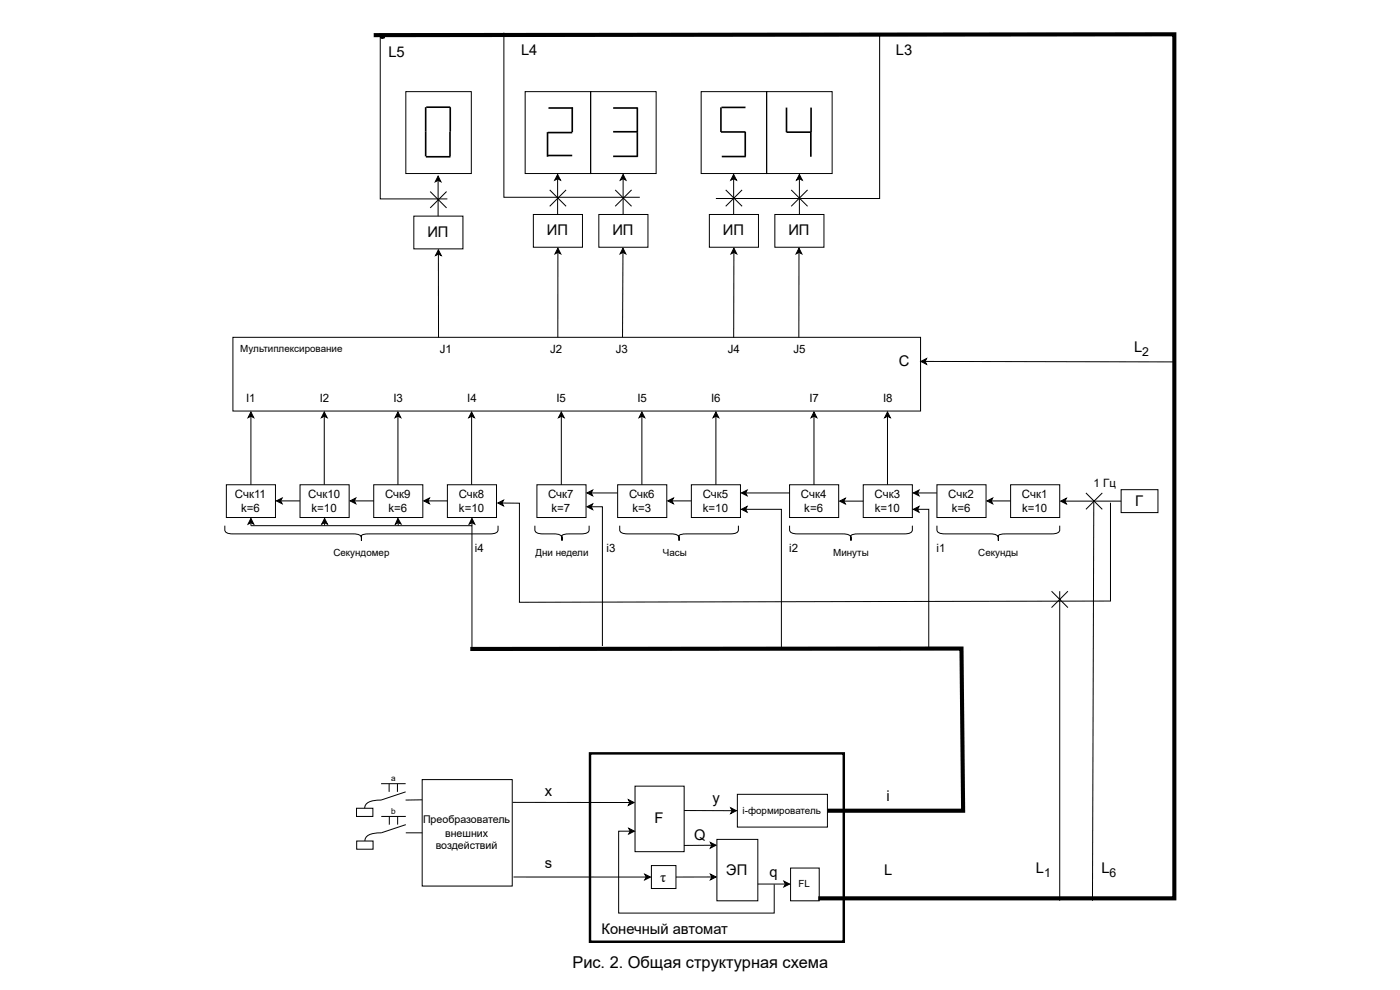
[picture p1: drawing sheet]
<svg xmlns="http://www.w3.org/2000/svg" width="420mm" height="297mm" viewBox="0 0 420 297" stroke-linecap="round" stroke-linejoin="round" font-family="sans-serif">
<path d="M230.1 27.5h19.7v24.6h-19.7zM190.6 235.9h14.7v19.6h-14.7z" fill="none" stroke="#000" stroke-width=".3"/>
<path d="M177.1 226h76.2v56.5h-76.2z" fill="none" stroke="#000" stroke-width=".74" stroke-linecap="butt"/>
<path d="M126.7 233.9h27v31.9h-27z" fill="#fff"/>
<path d="M126.7 240h-5M126.7 233.9h27v31.9h-27zM121.8 249.9h4.9" fill="none" stroke="#000" stroke-width=".3"/>
<path d="M107 242.5h4.9v2.4h-4.9z" fill="#fff"/>
<path d="M107 242.5h4.9v2.4h-4.9z" fill="none" stroke="#000" stroke-width=".3"/>
<path d="M107.1 252.3h4.9v2.5h-4.9z" fill="#fff"/>
<path d="M114.4 235.1h7.3M116.8 235.1v2.5M119.3 235.1v2.5M121.7 237.6l-7.3 2.4-1.2 .1a3.2 3.2 0 0 0-3.7 2.4M107.1 252.3h4.9v2.5h-4.9zM114.4 244.9h7.4M116.8 244.9v2.5M119.3 244.9v2.5M121.8 247.4l-7.4 2.5h-1.1a3.2 3.2 0 0 0-3.8 2.4" fill="none" stroke="#000" stroke-width=".3"/>
<path d="M221.3 238.3h27v9.8h-27z" fill="#fff"/>
<path d="M221.3 238.3h27v9.8h-27z" fill="none" stroke="#000" stroke-width=".3"/>
<path d="M237.3 260.4h8.6v9.9h-8.6z" fill="#fff"/>
<path d="M237.3 260.4h8.6v9.9h-8.6z" fill="none" stroke="#000" stroke-width=".3"/>
<path d="M67.9 145.4h14.8v9.9h-14.8z" fill="#fff"/>
<path d="M67.9 145.4h14.8v9.9h-14.8z" fill="none" stroke="#000" stroke-width=".3"/>
<path d="M90.1 145.4h14.7v9.9h-14.7z" fill="#fff"/>
<path d="M90.1 145.4h14.7v9.9h-14.7z" fill="none" stroke="#000" stroke-width=".3"/>
<path d="M112.2 145.4h14.7v9.9h-14.7z" fill="#fff"/>
<path d="M112.2 145.4h14.7v9.9h-14.7z" fill="none" stroke="#000" stroke-width=".3"/>
<path d="M134.3 145.4h14.7v9.9h-14.7z" fill="#fff"/>
<path d="M134.3 145.4h14.7v9.9h-14.7z" fill="none" stroke="#000" stroke-width=".3"/>
<path d="M161.2 145.4h14.7v9.9h-14.7z" fill="#fff"/>
<path d="M161.2 145.4h14.7v9.9h-14.7z" fill="none" stroke="#000" stroke-width=".3"/>
<path d="M185.4 145.4h14.7v9.9h-14.7z" fill="#fff"/>
<path d="M185.4 145.4h14.7v9.9h-14.7z" fill="none" stroke="#000" stroke-width=".3"/>
<path d="M207.5 145.4h14.7v9.9h-14.7z" fill="#fff"/>
<path d="M207.5 145.4h14.7v9.9h-14.7z" fill="none" stroke="#000" stroke-width=".3"/>
<path d="M237 145.4h14.7v9.9h-14.7z" fill="#fff"/>
<path d="M237 145.4h14.7v9.9h-14.7z" fill="none" stroke="#000" stroke-width=".3"/>
<path d="M259.1 145.4h14.7v9.9h-14.7z" fill="#fff"/>
<path d="M160.5 157.7v1.2a1.88 1.88 0 0 0 2.5 1.3h4a1.52 1.52 0 0 1 1.7 2v-.3a1.18 1.18 0 0 1 .3-1.5l1.4-.2 4.7-.1a1.55 1.55 0 0 0 1.7-1.2v-1.2M176.2 147.9l1.7-.9-.4 .9 .4 .8zM177.5 147.9h7.9M186 157.7v1.2a1.88 1.88 0 0 0 2.5 1.3h13.6a1.52 1.52 0 0 1 1.7 2v-.3a1.18 1.18 0 0 1 .3-1.5l2.2-.2 13.6-.1a1.55 1.55 0 0 0 1.7-1.2v-1.2M200.4 150.3l1.7-.9-.4 .9 .4 .8zM201.7 150.3h5.8M222.5 147.9l1.7-.9-.4 .9 .4 .8zM223.8 147.9h13.2M237 157.7v1.2a1.88 1.88 0 0 0 2.4 1.3h14.3a1.52 1.52 0 0 1 1.7 2v-.3a1.18 1.18 0 0 1 .3-1.5l2.2-.2 14.2-.1a1.55 1.55 0 0 0 1.7-1.2v-1.2M252 150.3l1.7-.8-.4 .8 .4 .9zM253.3 150.3h5.8M259.1 145.4h14.7v9.9h-14.7z" fill="none" stroke="#000" stroke-width=".3"/>
<path d="M176.2 147.9l1.7-.9-.4 .9 .4 .8zM200.4 150.3l1.7-.9-.4 .9 .4 .8zM222.5 147.9l1.7-.9-.4 .9 .4 .8zM252 150.3l1.7-.8-.4 .8 .4 .9z" fill="#000"/>
<path d="M336.5 146.9h11.1v6.9h-11.1z" fill="#fff"/>
<g fill="none" stroke="#000" stroke-width=".3">
<path d="M67.5 157.7v1.2a1.88 1.88 0 0 0 2.4 1.3h36.9a1.52 1.52 0 0 1 1.7 2v-.3a1.18 1.18 0 0 1 .3-1.5l2.1-.2 36.9-.1a1.55 1.55 0 0 0 1.7-1.2v-1.2M75.3 155.5l.9 1.8-.9-.5-.9 .5zM75.3 156.8v.9h66.4v36.9M83 150.3l1.7-.9-.5 .9 .5 .8zM84.2 150.3h5.9M97.4 155.5l.9 1.8-.9-.5-.8 .5zM97.4 156.8v.9M105.1 150.3l1.7-.9-.4 .9 .4 .8zM106.4 150.3h5.8M119.4 155.5l1 1.7-.9-.4-.8 .5zM119.5 156.8v.9M127.2 150.3l1.7-.9-.4 .9 .4 .8z"/>
<path d="M128.5 150.3h5.8M141.7 155.5l.8 1.8-.8-.5-.9 .5zM141.7 156.8v.9M149.4 150.9l1.7-.8-.4 .8 .4 .9zM176.2 152l1.7-.8-.4 .8 .4 .9zM177.5 152h3.3v41.8M222.5 152.8l1.7-.9-.4 .9 .4 .9zM223.8 152.8h10.7v41.8M274.1 152.8l1.7-.9-.4 .9 .4 .9zM275.4 152.8h3.4v41.8M318.3 150.3l1.8-.8-.5 .8 .5 .9zM319.6 150.3h16.9"/>
<path d="M333.3 150.8v29.5l-177.4 .4v-29.7l-5.2-.1M336.5 146.9h11.1v6.9h-11.1z"/>
</g>
<path d="M75.3 155.5l.9 1.8-.9-.5-.9 .5zM83 150.3l1.7-.9-.5 .9 .5 .8zM97.4 155.5l.9 1.8-.9-.5-.8 .5zM105.1 150.3l1.7-.9-.4 .9 .4 .8zM119.4 155.5l1 1.7-.9-.4-.8 .5zM127.2 150.3l1.7-.9-.4 .9 .4 .8zM141.7 155.5l.8 1.8-.8-.5-.9 .5zM149.4 150.9l1.7-.8-.4 .8 .4 .9zM176.2 152l1.7-.8-.4 .8 .4 .9zM222.5 152.8l1.7-.9-.4 .9 .4 .9zM274.1 152.8l1.7-.9-.4 .9 .4 .9zM318.3 150.3l1.8-.8-.5 .8 .5 .9z" fill="#000"/>
<path d="M141.2 194.7l147.4-.1 .5 48.6h-40.8" fill="none" stroke="#000" stroke-width="1.2" stroke-linecap="butt"/>
<path d="M69.9 101.2h206.4v22.1h-206.4z" fill="#fff"/>
<path d="M69.9 101.2h206.4v22.1h-206.4z" fill="none" stroke="#000" stroke-width=".3"/>
<path d="M281.2 145.4h14.8v9.9h-14.8z" fill="#fff"/>
<path d="M281.2 145.4h14.8v9.9h-14.8z" fill="none" stroke="#000" stroke-width=".3"/>
<path d="M303.3 145.4h14.8v9.9h-14.8z" fill="#fff"/>
<path d="M276.4 108.4l1.7-.8-.4 .8 .4 .9zM277.7 108.4l74.8 .2M274.1 147.9l1.7-.9-.4 .9 .4 .8zM275.4 147.9h5.8M281.2 157.7v1.2a1.88 1.88 0 0 0 2.5 1.3h14.2a1.52 1.52 0 0 1 1.7 2v-.3a1.18 1.18 0 0 1 .3-1.5l2.2-.2 14.3-.1a1.55 1.55 0 0 0 1.7-1.2v-1.2M296.2 150.3l1.8-.9-.5 .9 .5 .8zM297.5 150.3h5.8M303.3 145.4h14.8v9.9h-14.8zM318.1 177.4v92.9" fill="none" stroke="#000" stroke-width=".3"/>
<path d="M276.4 108.4l1.7-.8-.4 .8 .4 .9zM274.1 147.9l1.7-.9-.4 .9 .4 .8zM296.2 150.3l1.8-.9-.5 .9 .5 .8z" fill="#000"/>
<path d="M112.2 10.5l240.3-.2v259.2h-106.9" fill="none" stroke="#000" stroke-width="1.2" stroke-linecap="butt"/>
<path d="M315.6 177.4l4.9 4.9zM315.6 182.3l4.9-4.9z" fill="#fff"/>
<path d="M157.6 27.5h19.7v24.6h-19.7zM177.3 27.5h19.6v24.6h-19.6zM210.4 27.5h19.7v24.6h-19.7zM315.6 177.4l4.9 4.9M320.5 177.4l-4.9 4.9" fill="none" stroke="#000" stroke-width=".3"/>
<path d="M216.4 32.2v7.4h7.4M216.6 32.2h7.2M223.7 39.6v7.4M236.1 32.3v7.4h7.3v-7.4M243.4 39.7v7.3M216.6 47h7.2" fill="none" stroke="#000" stroke-width=".49"/>
<path d="M160.1 64.3h14.7v9.9h-14.7z" fill="#fff"/>
<path d="M160.1 64.3h14.7v9.9h-14.7z" fill="none" stroke="#000" stroke-width=".3"/>
<path d="M179.7 64.3h14.8v9.9h-14.8z" fill="#fff"/>
<path d="M179.7 64.3h14.8v9.9h-14.8z" fill="none" stroke="#000" stroke-width=".3"/>
<path d="M212.9 64.3h14.7v9.9h-14.7z" fill="#fff"/>
<path d="M212.9 64.3h14.7v9.9h-14.7z" fill="none" stroke="#000" stroke-width=".3"/>
<path d="M232.6 64.3h14.7v9.9h-14.7z" fill="#fff"/>
<path d="M151.2 9.8v49.4h40.8M167.4 52.3l.8 1.8-.8-.5-.9 .5zM167.4 53.6v10.7M187 52.3l.9 1.8-.9-.5-.8 .5zM187 53.6v10.7M220.2 52.3l.9 1.8-.9-.5-.9 .5zM220.2 53.6v10.7M239.9 52.3l.9 1.8-.9-.5-.8 .5zM239.9 53.6v10.7M232.6 64.3h14.7v9.9h-14.7z" fill="none" stroke="#000" stroke-width=".3"/>
<path d="M167.4 52.3l.8 1.8-.8-.5-.9 .5zM187 52.3l.9 1.8-.9-.5-.8 .5zM220.2 52.3l.9 1.8-.9-.5-.9 .5zM239.9 52.3l.9 1.8-.9-.5-.8 .5z" fill="#000"/>
<path d="M184.7 57l4.9 4.9zM184.7 61.9l4.9-4.9z" fill="#fff"/>
<path d="M184.7 57l4.9 4.9M189.6 57l-4.9 4.9" fill="none" stroke="#000" stroke-width=".3"/>
<path d="M165 57l4.9 4.9zM169.9 57l-4.9 4.9z" fill="#fff"/>
<path d="M264 10.9v-1v49.7h-49.1M165 57l4.9 4.9M169.9 57l-4.9 4.9" fill="none" stroke="#000" stroke-width=".3"/>
<path d="M237.5 57l4.9 4.9zM237.5 61.9l4.9-4.9z" fill="#fff"/>
<path d="M237.5 57l4.9 4.9M242.4 57l-4.9 4.9" fill="none" stroke="#000" stroke-width=".3"/>
<path d="M217.8 57l4.9 4.9zM217.8 61.9l4.9-4.9z" fill="#fff"/>
<g fill="none" stroke="#000" stroke-width=".3">
<path d="M121.8 27.5h19.7v24.6h-19.7zM217.8 57l4.9 4.9M222.7 57l-4.9 4.9M167.4 75.7v25.5M167.5 74.5l.8 1.7-.9-.5-.8 .5zM187 75.7l-.2 25.5M187 74.5l.8 1.7-.8-.5-.9 .5zM220.3 75.7l-.1 25.6M220.3 74.5l.8 1.7-.8-.5-.9 .5zM239.8 75.7v25.5M239.8 74.5l.9 1.7-.9-.5-.9 .5zM75.3 123.6l.9 1.7-.9-.4-.9 .4z"/>
<path d="M75.3 124.9v20.5M97.3 123.6l.9 1.7-.9-.4-.8 .4zM97.3 124.9v20.5M119.4 123.6l.9 1.7-.9-.4-.8 .4zM119.4 124.9v20.5M141.6 123.6l.8 1.7-.8-.4-.9 .4zM141.6 124.9v20.5M168.5 123.6l.8 1.7-.8-.4-.9 .4zM168.5 124.9v20.5M192.7 123.6l.8 1.7-.8-.4-.9 .4zM192.7 124.9v20.5M214.9 123.6l.8 1.7-.8-.4-.9 .4z"/>
<path d="M214.9 124.9v20.5M244.3 123.6l.9 1.7-.9-.4-.9 .4zM244.3 124.9v20.5M266.4 123.6l.8 1.7-.8-.4-.9 .4zM266.4 124.9v20.5"/>
</g>
<g fill="#000">
<path d="M167.5 74.5l.8 1.7-.9-.5-.8 .5zM187 74.5l.8 1.7-.8-.5-.9 .5zM220.3 74.5l.8 1.7-.8-.5-.9 .5zM239.8 74.5l.9 1.7-.9-.5-.9 .5zM75.3 123.6l.9 1.7-.9-.4-.9 .4zM97.3 123.6l.9 1.7-.9-.4-.8 .4zM119.4 123.6l.9 1.7-.9-.4-.8 .4zM141.6 123.6l.8 1.7-.8-.4-.9 .4zM168.5 123.6l.8 1.7-.8-.4-.9 .4zM192.7 123.6l.8 1.7-.8-.4-.9 .4zM214.9 123.6l.8 1.7-.8-.4-.9 .4zM244.3 123.6l.9 1.7-.9-.4-.9 .4z"/>
<path d="M266.4 123.6l.8 1.7-.8-.4-.9 .4z"/>
</g>
<path d="M127.8 32.2v14.7M127.9 32.2h7.2v7.3M135.1 39.5v7.4M127.8 47h7.4" fill="none" stroke="#000" stroke-width=".49"/>
<path d="M124.2 64.8h14.7v9.9h-14.7z" fill="#fff"/>
<path d="M131.5 52.8l.9 1.7-.9-.4-.9 .4zM131.5 54.1v10.7M124.2 64.8h14.7v9.9h-14.7z" fill="none" stroke="#000" stroke-width=".3"/>
<path d="M131.5 52.8l.9 1.7-.9-.4-.9 .4z" fill="#000"/>
<path d="M129.1 57.5l4.9 4.9zM129.1 62.4l4.9-4.9z" fill="#fff"/>
<g fill="none" stroke="#000" stroke-width=".3">
<path d="M114.1 10.3v49.4h20.2M129.1 57.5l4.9 4.9M134 57.5l-4.9 4.9M131.6 74.9l.8 1.8-.8-.5-.9 .5zM131.6 76.2v25.1M188.6 239.9l1.7 .9-1.7 .8 .4-.8zM153.9 240.7l35.1 .1M188.7 248.5l1.7 .9-1.7 .8 .4-.8zM189.1 249.4h-3.4v24.5h46.7v-8.6M205.3 243.2h14.4M213.2 252.7l1.7 .9-1.7 .8 .4-.8zM213.6 253.6h-8.3"/>
<path d="M215.2 251.8h12.3v18.5h-12.3zM219.3 242.4l1.7 .8-1.7 .9 .4-.9zM227.5 265.2h8.2M235.3 264.4l1.7 .8-1.7 .9 .4-.9z"/>
</g>
<path d="M131.6 74.9l.8 1.8-.8-.5-.9 .5zM188.6 239.9l1.7 .9-1.7 .8 .4-.8zM188.7 248.5l1.7 .9-1.7 .8 .4-.8zM213.2 252.7l1.7 .9-1.7 .8 .4-.8zM219.3 242.4l1.7 .8-1.7 .9 .4-.9zM235.3 264.4l1.7 .8-1.7 .9 .4-.9z" fill="#000"/>
<path d="M191.3 32.3v14.7" fill="none" stroke="#000" stroke-width=".49"/>
<path d="M195.5 259.7h7.4v6.9h-7.4z" fill="#fff"/>
<path d="M114.1 10.3l1.3 .3-.9 .1 .8 .1-.8-.1 .7 .2-1 .3 1.1 .1-.3 .1a.57 .57 0 0 1-.6-.1 .57 .57 0 0 1-.1-.7 .64 .64 0 0 0 .3 .7 .64 .64 0 0 0 .7 0l-1.1-.1 .9-.2-.6-.3 .8 .1-.9-.1 1-.1-1.3-.2h1.6zM328.3 150.6l-.4 119.7M195.5 259.7h7.4v6.9h-7.4zM154.1 263.1h39.9M193.5 262.3l1.7 .8-1.7 .9 .5-.9zM213.2 262.2l1.7 .9-1.7 .9 .4-.9zM213.6 263.1h-10.7" fill="none" stroke="#000" stroke-width=".3"/>
<path d="M114.1 10.3l1.3 .3-.9 .1 .8 .1-.8-.1 .7 .2-1 .3 1.1 .1-.3 .1a.57 .57 0 0 1-.6-.1 .57 .57 0 0 1-.1-.7 .64 .64 0 0 0 .3 .7 .64 .64 0 0 0 .7 0l-1.1-.1 .9-.2-.6-.3 .8 .1-.9-.1 1-.1-1.3-.2h1.6zM193.5 262.3l1.7 .8-1.7 .9 .5-.9zM213.2 262.2l1.7 .9-1.7 .9 .4-.9z" fill="#000"/>
<path d="M164.3 39.7v7.3M164.4 39.8h7.4M164.6 32.4h7.4M171.8 32.3v7.4M184 32.4h7.4M184 39.5h7.4M164.4 46.7h7.4M184 46.9h7.4" fill="none" stroke="#000" stroke-width=".49"/>
<path d="M325.9 147.9l4.9 4.9zM325.9 152.8l4.9-4.9z" fill="#fff"/>
<path d="M325.9 147.9l4.9 4.9M330.8 147.9l-4.9 4.9" fill="none" stroke="#000" stroke-width=".3"/>
<text font-size="4.9" x="171.8" y="290.3">Рис. 2. Общая структурная схема</text>
<g font-size="4.4">
<text x="116.6" y="17">L5</text>
<text x="156.4" y="16.6">L4</text>
<text x="268.9" y="16.6">L3</text>
<text x="128.3" y="71.1">ИП</text>
<text x="164.1" y="70.6">ИП</text>
<text x="183.8" y="70.6">ИП</text>
<text x="217" y="70.6">ИП</text>
<text x="236.6" y="70.6">ИП</text>
<text x="340.4" y="105.7">L</text>
<text x="269.8" y="109.9">C</text>
<text x="340.7" y="151.7">Г</text>
<text x="163.5" y="238.9">x</text>
<text x="213.9" y="240.9">y</text>
<text x="266.1" y="240.4">i</text>
<text x="196.4" y="247">F</text>
<text x="208.4" y="251.9">Q</text>
<text x="163.5" y="260.5">s</text>
<text x="218" y="262.5">ЭП</text>
<text x="231" y="263">q</text>
<text x="265.4" y="262.5">L</text>
<text x="310.9" y="262">L</text>
<text x="330.6" y="262">L</text>
<text x="198.1" y="264.5">τ</text>
<text x="180.5" y="280.2">Конечный автомат</text>
</g>
<g font-size="3.7">
<text x="342.8" y="106.9">2</text>
<text x="313.4" y="263.1">1</text>
<text x="333" y="263.1">6</text>
</g>
<g font-size="3.4">
<text x="132" y="106">J1</text>
<text x="165.1" y="106">J2</text>
<text x="184.8" y="106">J3</text>
<text x="218.5" y="106">J4</text>
<text x="238.1" y="106">J5</text>
<text x="73.9" y="120.7">I1</text>
<text x="96" y="120.7">I2</text>
<text x="118.1" y="120.7">I3</text>
<text x="140.2" y="120.7">I4</text>
<text x="167" y="120.7">I5</text>
<text x="191.3" y="120.7">I5</text>
<text x="213.4" y="120.7">I6</text>
<text x="242.9" y="120.7">I7</text>
<text x="265" y="120.7">I8</text>
<text x="70.5" y="149.5">Счк11</text>
<text x="92.5" y="149.5">Счк10</text>
<text x="115.6" y="149.5">Счк9</text>
<text x="137.7" y="149.5">Счк8</text>
<text x="164.5" y="149.5">Счк7</text>
<text x="188.8" y="149.5">Счк6</text>
<text x="210.9" y="149.5">Счк5</text>
<text x="240.4" y="149.5">Счк4</text>
<text x="262.5" y="149.5">Счк3</text>
<text x="284.6" y="149.5">Счк2</text>
<text x="306.7" y="149.5">Счк1</text>
<text x="328.2" y="146">1 Гц</text>
<text x="72.4" y="153.7">k=6</text>
<text x="93.5" y="153.7">k=10</text>
<text x="116.6" y="153.7">k=6</text>
<text x="137.7" y="153.7">k=10</text>
<text x="165.5" y="153.7">k=7</text>
<text x="189.8" y="153.7">k=3</text>
<text x="211" y="153.7">k=10</text>
<text x="241.4" y="153.7">k=6</text>
<text x="262.6" y="153.7">k=10</text>
<text x="285.6" y="153.7">k=6</text>
<text x="306.8" y="153.7">k=10</text>
<text x="142.5" y="165.7">i4</text>
<text x="182.1" y="165.7">i3</text>
<text x="236.9" y="165.7">i2</text>
<text x="281.1" y="165.7">i1</text>
</g>
<g font-size="3.2">
<text x="127" y="247">Преобразователь</text>
<text x="133.6" y="251">внешних</text>
<text x="130.8" y="254.6">воздействий</text>
</g>
<g font-size="2.9">
<text x="72.1" y="105.7">Мультиплексирование</text>
<text x="100" y="166.7">Секундомер</text>
<text x="160.7" y="166.7">Дни недели</text>
<text x="199" y="166.7">Часы</text>
<text x="250.1" y="166.7">Минуты</text>
<text x="293.6" y="166.7">Секунды</text>
<text x="222.9" y="244.1">i-формирователь</text>
<text x="239.7" y="266.2">FL</text>
</g>
<g font-size="2.5">
<text x="117.4" y="234.3">a</text>
<text x="117.4" y="244.1">b</text>
</g>
</svg>
